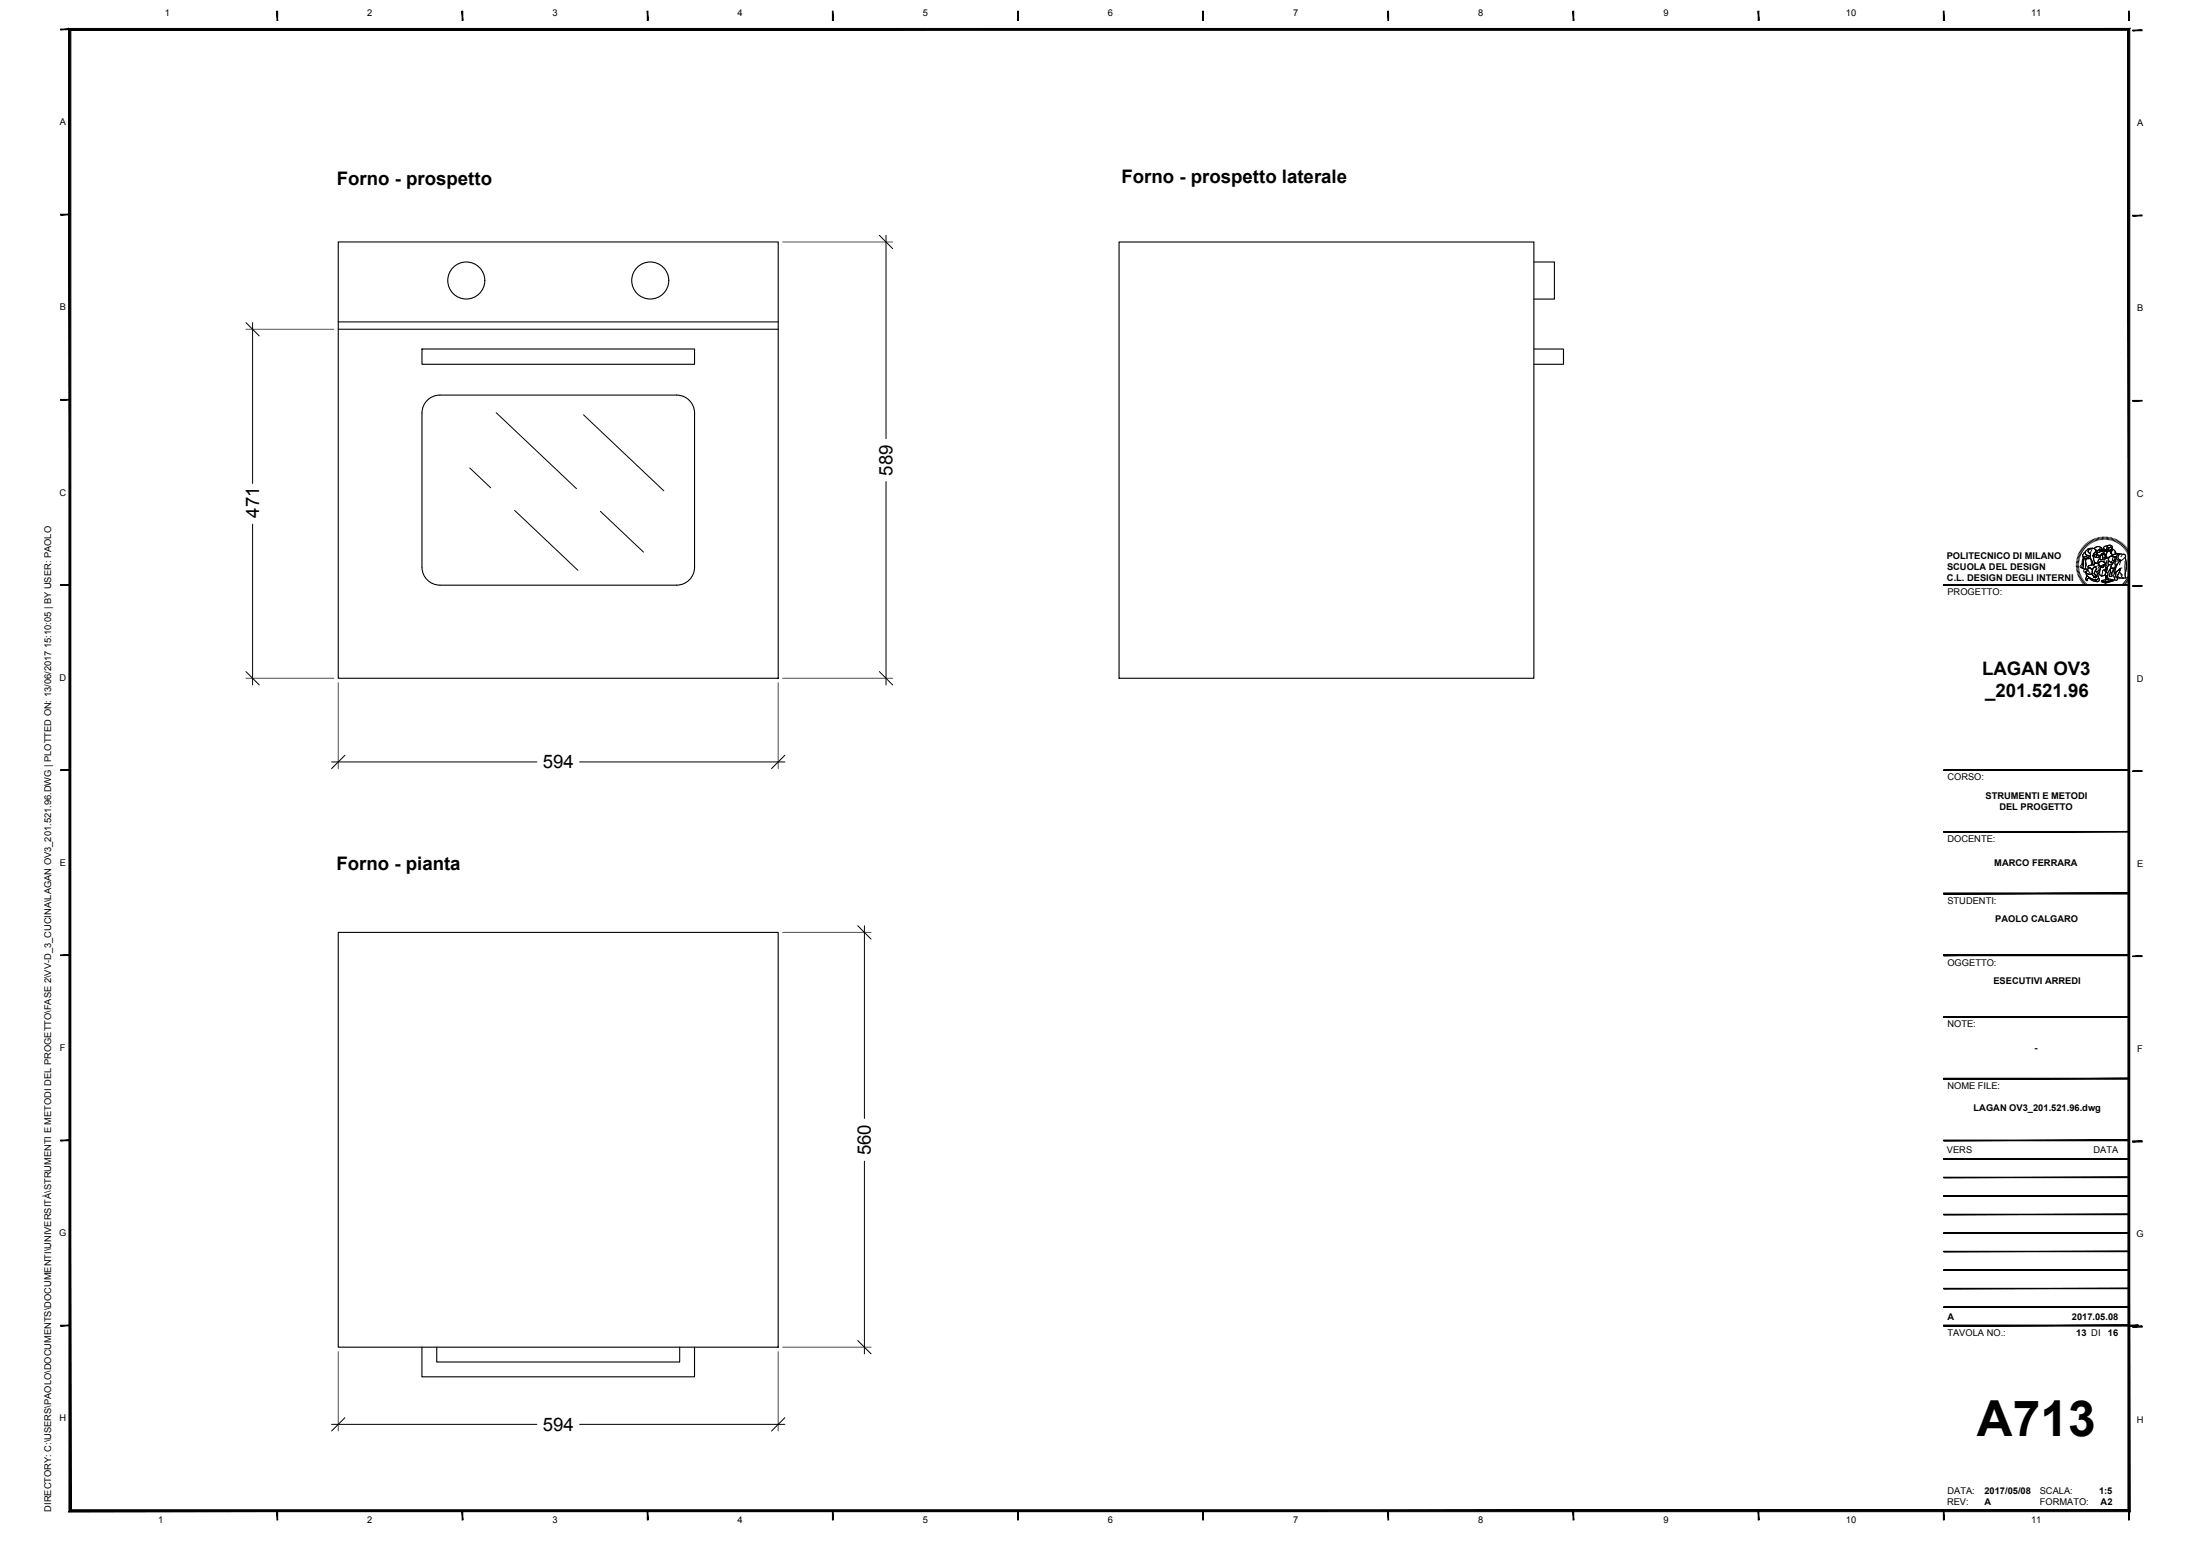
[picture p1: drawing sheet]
<svg xmlns="http://www.w3.org/2000/svg" width="594mm" height="420mm" viewBox="0 0 594 420" stroke-linecap="round" stroke-linejoin="round" font-family="sans-serif">
<!-- layer: 0 -->
<g fill="none" stroke="#000" stroke-width=".3">
<path d="M91.3 65.3h118.8v117.8h-118.8zM302.2 65.3h112v117.8h-112zM414.2 70.7h5.5v10.1h-5.5M91.3 86.9h118.8M91.3 88.9h118.8M113.9 94.2h73.7v4.2h-73.7zM414.2 94.2h8v4.2h-8M118.8 158h63.9M118.8 158a4.8 4.8 0 0 1-4.9-4.8l.1-41.7a4.8 4.8 0 0 1 4.8-4.8h63.9a4.8 4.8 0 0 1 4.9 4.8v41.7a4.8 4.8 0 0 1-4.9 4.8M91.3 251.8h118.8v112h-118.8zM113.9 363.8v8h73.6v-8M117.9 363.8v4h65.6v-4"/>
<circle cx="125.9" cy="75.7" r="5"/>
<circle cx="175.6" cy="75.7" r="5"/>
</g>
<!-- layer: G-ANNO-LOGO -->
<g fill="none" stroke="#000" stroke-width=".27">
<path d="M134 111.4l21.7 20.6M157.6 112l21.6 20.5M126.9 126.4l5.6 5.3M139 137.8l17 16.2M162.1 138.1l11.7 11M560.6 152.6h.7M560.6 152.3h.7M560.7 151.9l.6 .1M560.7 151.5l.7 .1M560.8 151.2l.6 .1M560.8 150.8l.7 .2M560.9 150.5l.7 .2"/>
<path d="M561.1 150.2l.6 .2M561.2 149.8l.6 .3M561.3 149.5l.6 .3M561.3 152.9l-.7 .1M561.3 153.3h-.6M561.4 153.6l-.7 .1M561.4 153.9l-.6 .1M561.5 149.2l.6 .3M561.5 154.2l-.7 .2M561.6 154.5l-.7 .2M561.6 148.9l.6 .3M561.7 154.9l-.7 .2"/>
<path d="M561.8 155.2l-.7 .2M561.8 148.6l.6 .3M561.9 155.5l-.6 .2M562 148.3l.6 .3M562 155.7l-.6 .4M562.2 156l-.6 .4M562.2 148l.6 .4M562.4 156.3l-.6 .4M562.4 147.7l.6 .4M562.5 150.3h.7a.81 .81 0 0 0 1.2-.1l.1 .6h-.9a.79 .79 0 0 1-1.1-.4zM562.5 150.2l.1 .5M562.5 156.6l-.5 .4"/>
<path d="M562.7 147.4l.5 .5M562.7 150.7l-.3 .6-.1 1.3-.3 .7 .4 .2M562.7 156.9l-.5 .4M562.9 149.2l.3-.2-.1 .3a.83 .83 0 0 0 1 .8l.3 .1-.5 .3-.6-.2-.4 .1a.51 .51 0 0 1-.5-.4 .51 .51 0 0 1 .3-.6zM562.9 147.2l.5 .5M562.9 157.1l-.5 .4M563 150.8h.4l-.2 .5 .1 1.2-.1 1.1h-.2a.43 .43 0 0 1-.5-.1 .43 .43 0 0 1 .1-.6v-1.4zM563 150.8l-.3 .4-.2 2a.39 .39 0 0 0 .1 .4 .39 .39 0 0 0 .5 0M563.1 149l-.5 .5a.44 .44 0 0 0-.2 .6 .44 .44 0 0 0 .5 .3l.3-.1a.81 .81 0 0 0 1.2-.1M563.1 157.4l-.5 .4M563.2 146.9l.5 .5M563.2 154.4a1.17 1.17 0 0 0 1.6 .6l.2-.1"/>
<path d="M563.3 148.7l.6-.5 1.3-.1a1.01 1.01 0 0 0-1.3 1l.6 .3v.8l-.5-.1a.77 .77 0 0 1-.9-.8zM563.3 154.7l.6 .3 1.1-.1 .1 .4 .3 .3-.1 .3 .3-.2 .2 .3-.1-.5 .3 .4-.1-.4 .4 .1-.8-.7 .3-.7 .4 .1 .3 1.1a.79 .79 0 0 1 0 .9 .79 .79 0 0 1-.9 .3l-1.6-.8-.6-.5zM563.3 154.7l.1 .6 .8 .6 1.9 .9M563.4 157.6l-.5 .5M563.4 150.8h1.1l.6 1.2v.4l-.4 .2a.61 .61 0 0 0-.8 .7l.2 .1-.4 .4a.57 .57 0 0 1-.5-.8v-1.7zM563.4 150.9l-.2 .6v2.1M563.5 146.7l.4 .5M563.5 155.4l.8 .6 1.2 .6a.82 .82 0 0 0 1.2-.6 .65 .65 0 0 1 0 .9 .65 .65 0 0 1-.9 .1l-1.3-.6a.45 .45 0 0 0-.5-.3 .45 .45 0 0 0-.4 .4l.1 .3h-.3a.84 .84 0 0 1 0-1.2zM563.5 155.4l-.1 .2a.84 .84 0 0 0 0 1.2l.3-.2-.1-.1a.49 .49 0 0 1 .4-.4 .49 .49 0 0 1 .5 .3l.9 .5a1.05 1.05 0 0 0 1.5-.2l-.2-.7M563.6 157.8l-.4 .5M563.7 153.8a.51 .51 0 0 0-.8-.1 .51 .51 0 0 0 .1 .8 .62 .62 0 0 1 .5-.4 .62 .62 0 0 1 .6 .4l.3 .2M563.7 146.5l.5 .5"/>
<path d="M563.9 158l-.5 .6M563.9 153.5l.4-.2 .2 .1a.73 .73 0 0 1 .5 1v.5a1.19 1.19 0 0 1-1.8-.5l.6-.3-.1-.2zM563.9 152.8l1.2-.4 .3 .2 .2-.4 .5-.2 .5 .3 .3 .3a.99 .99 0 0 1 .1 1.2 .99 .99 0 0 1-1.1 .4v-.3a.46 .46 0 0 0 0-.7 .46 .46 0 0 0-.7 .3l-.2 .4-.7-.6a.29 .29 0 0 1-.4 0 .29 .29 0 0 1 0-.5zM564 146.3l.4 .5M564.1 158.2l-.4 .6M564.1 148.4a.93 .93 0 0 1 1.1-.3 .93 .93 0 0 1 .6 .9l-.2 .3a.99 .99 0 0 0-.2 1.5 1.08 1.08 0 0 0 .7 1.3l-.5 .1-.2 .4a.39 .39 0 0 1-.3-.2 .39 .39 0 0 1 0-.5l-.6-1.1v-1.3a.62 .62 0 0 1-.5-.4 .62 .62 0 0 1 .1-.7zM564.2 153.2l.8 .7M564.3 153.3l-.5 .4v.4M564.3 146.1l.4 .6M564.4 158.4l-.4 .6M564.5 150.8l-1.9-.1-.3 .5a2.03 2.03 0 0 1-.6 1.7l.2 .4M564.6 158.6l-.3 .6"/>
<path d="M564.7 145.9l.3 .6M564.7 151.1l.2 1.4M564.9 148.4l-.4 .8v1.1l.6 1.5a.55 .55 0 0 0 .3 .8l.2-.4 .4-.2a1.03 1.03 0 0 1-.7-1.4 1.45 1.45 0 0 1 .6-1.7 .97 .97 0 0 0-1.3-.8l-.8 .2-.6 .5-.1 .5a.83 .83 0 0 0 1 .8l.3 .1M564.9 158.8l-.3 .6M565 145.7l.3 .6M565.1 152.4l-.4 .2a.61 .61 0 0 0-.8 .7l.1 .1M565.2 148.1a.99 .99 0 0 0-1.3 1l.6 .3M565.2 158.9l-.3 .6M565.3 145.6l.3 .6M565.4 149.4l.4-.3 .6-.1-.1 .6-1.2 .5zM565.4 149.9l.8-.3 .3 .3a.33 .33 0 0 0-.4 .2 .33 .33 0 0 0 .2 .4h-.1a.61 .61 0 0 1-.8-.6zM565.4 149.9a.58 .58 0 0 0 .8 .6"/>
<path d="M565.5 153.1a.48 .48 0 0 1 .6 .3 .48 .48 0 0 1-.2 .6l-.4 .9 .8 .7-.4-.1 .1 .4-.3-.4 .1 .5-.2-.3-.3 .2 .1-.3-.3-.3-.1-.4v-1zM565.5 153.1a.48 .48 0 0 1 .6 .3 .48 .48 0 0 1-.2 .6l-.4 1 .8 .6-.4-.1 .1 .4-.3-.4 .1 .5-.2-.3-.2 .2v-.3l-.3-.3-.1-.4v-1zM565.5 159l-.2 .7M565.5 148.1l.8-.5 1 .2a.3 .3 0 0 1 .3 .3 .3 .3 0 0 1-.4 .3l-.2-.2-.6 .5-.5-.2M565.6 145.5l.3 .6M565.7 147.9l1.1-.3 .6 .3 .3 .4-.3 .1-.4-.2-.1 .2-.6 .3-.8-.5zM565.8 159.2l-.2 .6M565.8 148.5l.7 .1 .6-.4 .3 .2-.2 .6-.4 .2-.5-.2-.5 .1zM566 145.3l.2 .7M566.1 152l.6 .3 .4 .6a.76 .76 0 0 1-.4 1.1M566.1 159.3l-.2 .6M566.2 150h.8l-.2 .1a.38 .38 0 0 1-.4 .5 .38 .38 0 0 1-.3-.6z"/>
<path d="M566.2 154.4l.4 1.2a.74 .74 0 0 1-.2 .8 .74 .74 0 0 1-.8 .2M566.2 149.6l.3 .3M566.3 149.4v.2l-1.2 .5M566.3 152.9l-.8 .2M566.3 145.2l.2 .7M566.4 149l-.4 .5M566.4 159.4l-.1 .6M566.5 152.6l.7 .4M566.6 149.9a.34 .34 0 0 0-.5 .4 .34 .34 0 0 0 .5 .3 .34 .34 0 0 0 .2-.5l.2-.1h-.6M566.6 153a.7 .7 0 0 1 .1 1 .7 .7 0 0 1-.9 .2M566.7 152.3v-.3l.6-.5 1 .3 .1 .3a.25 .25 0 0 1 .1 .4 .25 .25 0 0 1-.4 0l-1 .4 .6 .4 .4-.3 .1-.4a.44 .44 0 0 0 .3-.4 .44 .44 0 0 0-.4-.4l-.9-.2-.5 .7-.2-.1v-.5l.5-.8 .2 .2h1.1l.5-.4v-.3l.6 .2 .1 1a.67 .67 0 0 0-.1 1l-.3 .6-.4 .1-.2 .6-.3-.1 .1 .3a.23 .23 0 0 1 .3 0 .23 .23 0 0 1 0 .4l.2-.3-.4 1.1a.95 .95 0 0 1-1.4-.1l-.4-.3 .4-.6 .2-1.1M566.7 145.2l.1 .6"/>
<path d="M566.7 152l.6-.5 .5 .1 .6 .4a.32 .32 0 0 1 .1 .5 .32 .32 0 0 1-.5 0l-.3 .2a.51 .51 0 0 1-.5 .3 .51 .51 0 0 1-.4-.5zM566.7 154.9l.8 .6M566.8 159.5l-.2 .6M566.9 149h.1M566.9 148.6l.2 .1M567 150.9a1.29 1.29 0 0 0-.5 1.3M567 154.3v.9M567 145.1l.1 .7M567 148.6v.1M567.1 159.5l-.1 .7M567.1 152.9l1.1-.4-.1 .5-.4 .3-.5-.2zM567.1 153.7l-.3 .9-.4 .5"/>
<path d="M567.3 148.8l.9-.2a.32 .32 0 0 1 .1 .5 .32 .32 0 0 1-.6-.1zM567.4 145v.7M567.4 148.4l-.2 .6-.4 .2-.5-.2-.5 .2M567.4 149.7l.5-.3 .4 .1 .5 .9a.24 .24 0 0 1-.1 .4 .24 .24 0 0 1-.3-.2 .24 .24 0 0 1 .2-.3l-.2-.6a.43 .43 0 0 0-.7-.1 .43 .43 0 0 0 0 .7 .48 .48 0 0 1-.1 .8 .48 .48 0 0 1-.7-.4zM567.4 159.6l-.1 .6M567.5 156.8l1.9-.5 1.2 .3-2 .6zM567.5 156.8l1.1 .4v.3l-1.1-.4zM567.7 149.6l.6 .1 .2 .5a.64 .64 0 0 1 0 .7 .64 .64 0 0 1-.7 .2zM567.7 145l.1 .7M567.7 159.6v.7M567.8 148.6v-.3a.52 .52 0 0 1 .6 0 .52 .52 0 0 1 .2 .5l-.2 .1M567.8 153.1h.1"/>
<path d="M567.8 154l-.3 1.5 1-.2M567.8 148.4a.52 .52 0 0 1 .6-.1 .52 .52 0 0 1 .2 .5l-.2 .1-.2-.3h-.4zM567.9 152.7l.1 .1M567.9 153h.1M568 152.8h-.1M568 149.8h.1M568 149.7l-.1 .2M568 159.6v.7M568.1 145v.7M568.2 148.7l-.5-.1-.4 .2h.3a.38 .38 0 0 0 .4 .3 .38 .38 0 0 0 .4-.3l-.2-.2v.2M568.2 153.8l.3 .1 .1-.4a.22 .22 0 0 1 .2-.3 .22 .22 0 0 1 .2 .2l-.4 1.1a.23 .23 0 0 0 0-.4 .23 .23 0 0 0-.3 0zM568.2 151.1v.7"/>
<path d="M568.2 152.5l-.1 .5a.51 .51 0 0 1-.9 0M568.3 149.6l.2 .3-.1 .1M568.4 159.6v.7M568.4 149.8a.43 .43 0 0 0-.7-.2 .43 .43 0 0 0 0 .7 .5 .5 0 0 1 0 .8 .5 .5 0 0 1-.7-.4l.4-1 .7-.3 .4 .3 .3 .8a.23 .23 0 0 1-.2 .3 .23 .23 0 0 1-.2-.3M568.4 145v.7M568.5 150.1l-.2 .1M568.5 149.9a.42 .42 0 0 1-.1 .6 .42 .42 0 0 1-.6-.1M568.5 150.8l-.3 .3h-.4M568.6 157.2l2-.6v.3l-2 .6zM568.6 157.2v.3M568.6 148.8l.2-.1 .1 .4-.2 .9M568.7 153.3h.1"/>
<path d="M568.7 153.9l-.1 .6 .2-.3M568.7 159.6v.7M568.7 148.4l.1 .4M568.8 150.4l-.2-.5a.89 .89 0 0 0 .1-1.2l-.5-.4a.45 .45 0 0 1-.1-.6 .45 .45 0 0 1 .5-.2h.6l-.3 .7 .1 .8 .2-.1v-.4l.3 .3 .5-.1-.1 .6 .2-.1 .4 .7-1.1 .7M568.8 145l-.1 .7M568.8 153.7l-.1 .2-.1-.2M568.8 151.4l-.1 1.3M568.8 150.6l.5 .2M569 155.4l.1-.1 .1 1.1-.2-.6-.4 .7zM569 152.5l-.4 .4v.4M569 159.6l.1 .7M569.1 153.2l-.4 .1-.2 .6h-.4l.3 .2h.2"/>
<path d="M569.1 151.4l-.4 .9M569.1 145v.7M569.2 147.5h-.5a.63 .63 0 0 0-.7 .7M569.2 148.5l.3 .3 .5-.1M569.3 147.3l.5-.1 .6 .5v.8l-.4 .9 .2-1.3a.3 .3 0 0 0-.1-.4 .3 .3 0 0 0-.4 .2l-.3 .1-.2 .9-.2 .1-.1-.8zM569.3 147.3l.5-.1 .6 .4v.9l-.4 .9 .2-1.3a.27 .27 0 0 0-.1-.3 .27 .27 0 0 0-.4 .1h-.3l-.2 1-.2 .1-.1-.8zM569.3 159.5l.1 .7M569.4 150.6l.2-.2a1.58 1.58 0 0 1 1.8 .2l-.3 .9a.88 .88 0 0 1-.8 .5 .88 .88 0 0 1-.8-.5zM569.4 148.2h.2M569.4 152.5l.9-.1-.7 1.6a1.52 1.52 0 0 0-.5 1.5l-.1-.1-.4 .6-.1-.9zM569.4 152.6l-.9 2.5 .2 .9 .4-.7 .2 1.4-.3-.9-.4 1.1 .1-.9M569.4 147.9h.4a.29 .29 0 0 1 .4 0 .29 .29 0 0 1 0 .3l-.2 .5-.6 .1-.2-.3z"/>
<path d="M569.5 148.6l.1 .1M569.5 151.5v.1a.63 .63 0 0 0-.1 .9l.9-.1 .5-.6M569.5 145.1l-.1 .6M569.5 148.3h.1M569.6 148.5v.1M569.7 159.5l.1 .7M569.8 145.1l-.1 .7M569.9 148.4h.2M569.9 148.4v.1M569.9 153.5l.8-.1-.5 1.5a.44 .44 0 0 1-.2 .8l-.1-.1a.67 .67 0 0 1 0-1zM570 159.4l.1 .7M570.1 149.2l.4 .6"/>
<path d="M570.2 151.7h.1M570.2 145.2l-.2 .7M570.3 150l1-.4 .8-.1-.7 1zM570.3 152.4l-.7 1.6a1.52 1.52 0 0 0-.5 1.5M570.3 159.3l.2 .7M570.3 151.6l-.3 .1M570.4 148.2a1.28 1.28 0 0 1 .9 1.1l.3 .2-.6 .2a.55 .55 0 0 1-.7-.1 .55 .55 0 0 1-.1-.7zM570.4 148.2l.7 .5 .2 .5M570.4 151.9l-.1 .1M570.5 145.3l-.2 .7M570.6 159.2l.2 .7M570.6 156.6v.3l-2 .6-1.1-.4v-.3l1.1 .4 2-.6a6.2 6.2 0 0 0-3.1 .2"/>
<path d="M570.7 153.4l-.5 1.6a.36 .36 0 0 1 0 .7 .36 .36 0 0 1-.6-.2l.3-2M570.9 145.4l-.3 .7M570.9 151.6l.3-.1v.9a.67 .67 0 0 1 0 .8 .67 .67 0 0 1-.9 .2l-.4 .1 .3-1.1zM570.9 159.1l.3 .6M570.9 151.3v.4M570.9 150.3l.4 .1 .1 .3M571 149.1l.5 .4M571.1 153.4l-1.2 .1M571.1 154.7l-.1 .3 .3 .2M571.2 145.6l-.2 .6M571.2 159l.3 .6M571.2 151.5v1.3l-.3 1a1.83 1.83 0 0 0-.1 2l.2 .2"/>
<path d="M571.4 154.5l1.1-1-.5 1.6a1.28 1.28 0 0 0-.2 1.4l-.1 .1a.46 .46 0 0 1-.7 0 .46 .46 0 0 1 .1-.7zM571.4 150.5a1.04 1.04 0 0 1 .6-.9 1.04 1.04 0 0 1 1.1 .1 .56 .56 0 0 1 .8 .2 .56 .56 0 0 1-.2 .8l-.3 .2a1.08 1.08 0 0 1-1.1 .5 1.08 1.08 0 0 1-.8-.7M571.4 150.7l-.5 .7a.63 .63 0 0 1-.9 .5l-.2-.2a.73 .73 0 0 1-.2-1.1l.6-.3a.29 .29 0 0 1 .4 .1 .29 .29 0 0 1-.1 .4v.3a.22 .22 0 0 0 .1 .3 .22 .22 0 0 0 .3-.2l.2-.4-.1-.5-.7-.2-.9 .4v.5M571.5 158.8l.3 .6M571.5 152.3v.5M571.5 145.7l-.2 .6M571.8 158.7l.3 .6M571.9 145.9l-.4 .6M571.9 151.4l-.9 .1M572 155.7l.5 .4M572.1 158.5l.3 .6M572.2 146l-.4 .6"/>
<path d="M572.2 149.5a2.54 2.54 0 0 0-2 .6M572.3 158.3l.4 .6M572.3 154.5l.9 .8M572.4 151.4a6.7 6.7 0 0 0-1.4 3.5l1.5-1.4 .5-.1M572.4 149.6a.92 .92 0 0 0-.5 1 .92 .92 0 0 0 1 .7M572.4 149.6l.6 .1a.62 .62 0 0 1 .7 0 .62 .62 0 0 1 .2 .7l.2 1.3a7.8 7.8 0 0 1-.3 3.6l.3 .7-1.9 .1a.45 .45 0 0 1-.6-.3 .45 .45 0 0 1 .3-.6l.6-1.7-1.5 1.4a5.8 5.8 0 0 1 1.5-3.5l.4-.1a.92 .92 0 0 1-1-.7 .92 .92 0 0 1 .5-1zM572.5 146.2l-.4 .6M572.5 153.5l-.5 1.6a1.28 1.28 0 0 0-.2 1.4l-.2 .2a.44 .44 0 0 1-.7-.2 .44 .44 0 0 1 .2-.6l.3-1.4M572.6 158.1l.4 .6M572.6 151.4l-.2 1.1M572.7 154.9a1.08 1.08 0 0 0 .7 1.2M572.8 146.4l-.4 .6"/>
<path d="M572.8 157.9l.5 .5M573 150l-.3 .3M573.1 146.6l-.5 .6M573.1 157.7l.4 .5M573.3 157.5l.5 .5M573.3 146.9l-.4 .5M573.5 157.3l.5 .4M573.6 147.1l-.5 .5M573.8 157l.5 .4M573.8 151.6l.1 3.3M573.8 147.4l-.5 .4M573.9 150.5a9.5 9.5 0 0 1 0 5l.2 .5h-2.4"/>
<path d="M573.9 156.7l.6 .4M574.1 147.6l-.5 .5M574.1 156.5l.6 .3M574.3 156.2l.6 .3M574.3 147.9l-.5 .4M574.5 155.9l.6 .3M574.5 148.2l-.5 .4M574.6 155.6l.6 .3M574.7 148.5l-.5 .3M574.7 155.3l.7 .3M574.9 155l.6 .3M574.9 148.8l-.6 .3"/>
<path d="M575 154.7l.6 .2M575.1 154.4l.6 .2M575.1 149.1l-.6 .3M575.1 154.1l.7 .1M575.2 153.8l.7 .1M575.2 153.4l.7 .1M575.2 149.4l-.6 .3M575.3 153.1l.6 .1M575.3 152.9h.7M575.4 149.7l-.6 .3M575.5 150.1l-.6 .2M575.6 150.4l-.6 .2"/>
<path d="M575.7 150.8l-.6 .1M575.8 151.1l-.7 .1M575.9 151.5l-.7 .1M575.9 151.8l-.7 .1M575.9 152.2h-.6M576 152.5h-.7"/>
</g>
<!-- layer: G-ANNO-TTLB -->
<g fill="#fff" stroke="#fff" stroke-width=".27">
<path d="M549.9 157.9l30.7 4.4-5.7-4.4zM549.9 157.9l30.7 4.4h-30.7z"/>
<path d="M574.9 143.4h5.7l-5.7 14.5zM580.6 143.4l-5.7 14.5 5.7 4.4z"/>
</g>
<path d="M549.9 157.9h25v-14.5h5.7v18.9h-30.7z" fill="none" stroke="#fff" stroke-width=".27"/>
<g fill="#000" stroke="#000" stroke-width=".27">
<path d="M16.4 8h2.5v-.2zM16.4 7.8h2.5l-2.5 .2z"/>
<path d="M18.6 7.7l.5 400v-399.5zM18.6 7.7l.5 400-.5 .5zM19.1 407.7l-.5 .5 556-.5zM18.6 408.2l556-.5 .5 .5zM574.6 8.2v399.5l.5 .5zM574.6 8.2l.5-.5v400.5zM19.1 8.2h555.5l.5-.5zM18.6 7.7h556.5l-556 .5z"/>
<path d="M74.8 3l.2 2.5v-2.5zM74.8 3l.2 2.5h-.2z"/>
<path d="M124.8 3l.2 2.5v-2.5zM124.8 3l.2 2.5h-.2z"/>
<path d="M174.8 3l.2 2.5v-2.5zM174.8 3l.2 2.5h-.2z"/>
<path d="M224.8 3l.2 2.5v-2.5zM224.8 3l.2 2.5h-.2z"/>
<path d="M274.8 3l.2 2.5v-2.5zM274.8 3l.2 2.5h-.2z"/>
<path d="M324.8 3l.2 2.5v-2.5zM324.8 3l.2 2.5h-.2z"/>
<path d="M374.8 3l.2 2.5v-2.5zM374.8 3l.2 2.5h-.2z"/>
<path d="M424.8 3l.2 2.5v-2.5zM424.8 3l.2 2.5h-.2z"/>
<path d="M474.8 3l.2 2.5v-2.5zM474.8 3l.2 2.5h-.2z"/>
<path d="M524.8 3l.2 2.5v-2.5zM524.8 3l.2 2.5h-.2z"/>
<path d="M574.8 3l.2 2.5v-2.5zM574.8 3l.2 2.5h-.2z"/>
<path d="M575.9 8.3h2.5v-.2zM575.9 8.1h2.5l-2.5 .2z"/>
<path d="M16.4 58h2.5v-.1zM16.4 57.9h2.5l-2.5 .1z"/>
<path d="M575.9 58.3h2.5v-.2zM575.9 58.1h2.5l-2.5 .2z"/>
<path d="M16.4 108h2.5v-.2zM16.4 107.8h2.5l-2.5 .2z"/>
<path d="M575.9 108.3h2.5v-.2zM575.9 108.1h2.5l-2.5 .2z"/>
<path d="M16.4 158h2.5v-.2zM16.4 157.8h2.5l-2.5 .2z"/>
<path d="M524.9 158h50v-.2zM524.9 157.8h50l-50 .2z"/>
<path d="M575.9 158.3h2.5v-.2zM575.9 158.1h2.5l-2.5 .2z"/>
<path d="M16.4 208h2.5v-.2zM16.4 207.8h2.5l-2.5 .2z"/>
<path d="M524.9 208h50v-.2zM524.9 207.8h50l-50 .2z"/>
<path d="M575.9 208.3h2.5v-.2zM575.9 208.1h2.5l-2.5 .2z"/>
<path d="M524.9 224.7h50v-.2zM524.9 224.5h50l-50 .2z"/>
<path d="M16.4 258h2.5v-.2zM16.4 257.8h2.5l-2.5 .2z"/>
<path d="M524.9 241.2v.2l50-.2zM524.9 241.4l50-.2v.2z"/>
<path d="M524.9 257.8v.2l50-.2zM524.9 258l50-.2v.2z"/>
<path d="M524.9 257.8v.2l50-.2zM524.9 258l50-.2v.2z"/>
<path d="M524.9 257.8v.2l50-.2zM524.9 258l50-.2v.2z"/>
<path d="M524.9 257.8v.2l50-.2zM524.9 258l50-.2v.2z"/>
<path d="M524.9 241.4h50v-.2zM524.9 241.2h50l-50 .2z"/>
<path d="M575.9 258.3h2.5v-.2zM575.9 258.1h2.5l-2.5 .2z"/>
<path d="M524.9 274.5v.2l50-.2zM524.9 274.7l50-.2v.2z"/>
<path d="M524.9 291.2v.2l50-.2zM524.9 291.4l50-.2v.2z"/>
<path d="M524.9 291.2v.2l50-.2zM524.9 291.4l50-.2v.2z"/>
<path d="M16.4 308h2.5v-.1zM16.4 307.9h2.5l-2.5 .1z"/>
<path d="M524.9 317.9h50zM524.9 318l50-.1z"/>
<path d="M524.9 312.9h50zM524.9 313l50-.1z"/>
<path d="M524.9 307.9v.1l50-.1zM524.9 308l50-.1v.1z"/>
<path d="M575.9 308.3h2.5v-.2zM575.9 308.1h2.5l-2.5 .2z"/>
<path d="M575.9 308.3h2.5v-.2zM575.9 308.1h2.5l-2.5 .2z"/>
<path d="M524.9 337.9h50zM524.9 338l50-.1z"/>
<path d="M524.9 332.9h50zM524.9 333l50-.1z"/>
<path d="M524.9 327.9h50zM524.9 328l50-.1z"/>
<path d="M524.9 322.9h50zM524.9 323l50-.1z"/>
<path d="M16.4 358h2.5v-.2zM16.4 357.8h2.5l-2.5 .2z"/>
<path d="M524.9 357.8v.2l50-.2zM524.9 358l50-.2v.2z"/>
<path d="M524.9 357.8v.2l50-.2zM524.9 358l50-.2v.2z"/>
<path d="M524.9 352.9h50zM524.9 353l50-.1z"/>
<path d="M524.9 347.9h50zM524.9 348l50-.1z"/>
<path d="M524.9 342.9h50zM524.9 343l50-.1z"/>
<path d="M574.9 358h2.5v-.2zM574.9 357.8h2.5l-2.5 .2z"/>
<path d="M574.9 358h2.5v-.2zM574.9 357.8h2.5l-2.5 .2z"/>
<path d="M575.9 358.3h2.5v-.2zM575.9 358.1h2.5l-2.5 .2z"/>
<path d="M575.9 358.3h2.5v-.2zM575.9 358.1h2.5l-2.5 .2z"/>
<path d="M74.8 407.9l.2 2.5v-2.5zM74.8 407.9l.2 2.5h-.2z"/>
<path d="M124.8 407.9l.2 2.5v-2.5zM124.8 407.9l.2 2.5h-.2z"/>
<path d="M174.8 407.9l.2 2.5v-2.5zM174.8 407.9l.2 2.5h-.2z"/>
<path d="M224.8 407.9l.2 2.5v-2.5zM224.8 407.9l.2 2.5h-.2z"/>
<path d="M274.8 407.9l.2 2.5v-2.5zM274.8 407.9l.2 2.5h-.2z"/>
<path d="M324.8 407.9l.2 2.5v-2.5zM324.8 407.9l.2 2.5h-.2z"/>
<path d="M374.8 407.9l.2 2.5v-2.5zM374.8 407.9l.2 2.5h-.2z"/>
<path d="M424.8 407.9l.2 2.5v-2.5zM424.8 407.9l.2 2.5h-.2z"/>
<path d="M474.8 407.9l.2 2.5v-2.5zM474.8 407.9l.2 2.5h-.2z"/>
<path d="M524.8 407.9l.2 2.5v-2.5zM524.8 407.9l.2 2.5h-.2z"/>
<path d="M574.8 407.9l.2 2.5v-2.5zM574.8 407.9l.2 2.5h-.2z"/>
</g>
<!-- layer: G-ANNO-TEXT -->
<path d="M211.3 65.3h29.8M66.4 88.9h23.7M66.4 183.1h23.7M91.3 184.3v23.2M210.1 184.3v23.2M211.3 183.1h29.8M211.3 251.8h23.9M91.3 365v21.4M210.1 365v21.4M211.3 363.8h23.9" fill="none" stroke="#535353" stroke-width=".27"/>
<path d="M239.3 63.5v55M68.2 87.1v43.4M239.3 130v54.9M68.2 141.5v43.4M89.5 205.7h55.5M156.5 205.7h55.4M233.4 250v52M233.4 313.5v52.1M89.5 384.6h55.5M156.5 384.6h55.4" fill="none" stroke="#000" stroke-width=".27"/>
<!-- layer: 0 -->
<path d="M237.5 63.5l3.6 3.6M66.4 87.1l3.6 3.6M66.4 181.3l3.6 3.6M237.5 181.3l3.6 3.6M93.1 203.9l-3.6 3.6M211.9 203.9l-3.6 3.6M231.6 250l3.6 3.6M231.6 362l3.6 3.6M93.1 382.8l-3.6 3.6M211.9 382.8l-3.6 3.6" fill="none" stroke="#000" stroke-width=".27"/>
<!-- layer: G-ANNO-TEXT -->
<g fill="#fff" stroke="#fff" stroke-width=".27">
<path d="M236.5 119.4v9.7h5.5zM236.5 119.4h5.5v9.7z"/>
<path d="M145.9 203v5.5l9.7-5.5zM145.9 208.5l9.7-5.5v5.5z"/>
<path d="M65.5 131.4v9.2h5.4zM65.5 131.4h5.4v9.2z"/>
<path d="M230.7 302.9v9.7h5.5zM230.7 302.9h5.5v9.7z"/>
<path d="M145.9 381.9v5.5l9.7-5.5zM145.9 387.4l9.7-5.5v5.5z"/>
</g>
<text font-size="13.4" x="533.8" y="387.7">A713</text>
<g font-size="5">
<text x="91" y="49.9">Forno - prospetto</text>
<text x="302.9" y="49.5">Forno - prospetto laterale</text>
<text x="241" y="128.4" transform="rotate(-90 241 128.4)">589</text>
<text x="70" y="139.8" transform="rotate(-90 70 139.8)">471</text>
<text x="535.2" y="182.2">LAGAN OV3</text>
<text x="536.1" y="188.2">_201.521.96</text>
<text x="146.6" y="207.5">594</text>
<text x="90.9" y="234.9">Forno - pianta</text>
<text x="235.2" y="312" transform="rotate(-90 235.2 312)">560</text>
<text x="146.6" y="386.4">594</text>
</g>
<g font-size="2.5">
<text x="44.5" y="4.4">1</text>
<text x="99.2" y="4.4">2</text>
<text x="149.2" y="4.4">3</text>
<text x="199.2" y="4.4">4</text>
<text x="249.2" y="4.4">5</text>
<text x="299.2" y="4.4">6</text>
<text x="349.2" y="4.4">7</text>
<text x="399.2" y="4.4">8</text>
<text x="449.2" y="4.4">9</text>
<text x="498.5" y="4.4">10</text>
<text x="548.5" y="4.4">11</text>
<text x="16.1" y="33.8">A</text>
<text x="577.1" y="34.1">A</text>
<text x="16.1" y="83.8">B</text>
<text x="577.1" y="84.1">B</text>
<text x="16.1" y="133.8">C</text>
<text x="577" y="134.1">C</text>
<text x="525.7" y="150.9">POLITECNICO DI MILANO</text>
<text x="525.8" y="153.9">SCUOLA DEL DESIGN</text>
<text x="525.8" y="156.9">C.L. DESIGN DEGLI INTERNI</text>
<text x="525.9" y="160.7">PROGETTO:</text>
<text x="16.1" y="183.8">D</text>
<text x="577" y="184.1">D</text>
<text x="525.9" y="210.7">CORSO:</text>
<text x="536.1" y="215.7">STRUMENTI E METODI</text>
<text x="539.9" y="218.7">DEL PROGETTO</text>
<text x="525.9" y="227.4">DOCENTE:</text>
<text x="16.1" y="233.8">E</text>
<text x="538.5" y="233.8">MARCO FERRARA</text>
<text x="577.1" y="234.1">E</text>
<text x="525.9" y="244.1">STUDENTI:</text>
<text x="538.8" y="249">PAOLO CALGARO</text>
<text x="525.9" y="260.7">OGGETTO:</text>
<text x="538.3" y="265.7">ESECUTIVI ARREDI</text>
<text x="525.9" y="277.4">NOTE:</text>
<text x="16.2" y="283.8">F</text>
<text x="549.4" y="283.8">-</text>
<text x="577.1" y="284.1">F</text>
<text x="525.9" y="294.1">NOME FILE:</text>
<text x="533" y="300">LAGAN OV3_201.521.96.dwg</text>
<text x="525.7" y="311.3">VERS</text>
<text x="565.3" y="311.3">DATA</text>
<text x="16" y="333.8">G</text>
<text x="576.9" y="334.1">G</text>
<text x="525.9" y="356.3">A</text>
<text x="559.5" y="356.3">2017.05.08</text>
<text x="525.9" y="360.9">TAVOLA NO.:</text>
<text x="560.6" y="360.9">13 DI</text>
<text x="569.2" y="360.9">16</text>
<text x="16.1" y="383.8">H</text>
<text x="577" y="384.1">H</text>
<text x="525.8" y="406.3">REV:</text>
<text x="525.9" y="403.4">DATA:</text>
<text x="535.9" y="406.3">A</text>
<text x="535.9" y="403.3">2017/05/08</text>
<text x="550.8" y="403.3">SCALA:</text>
<text x="550.8" y="406.3">FORMATO:</text>
<text x="566.8" y="403.3">1:5</text>
<text x="567.2" y="406.3">A2</text>
<text x="13.8" y="408.2" transform="rotate(-90 13.8 408.2)">DIRECTORY: C:\USERS\PAOLO\DOCUMENTS\DOCUMENTI\UNIVERSITÀ\STRUMENTI E METODI DEL PROGETTO\FASE 2\VV-D_3_CUCINA\LAGAN OV3_201.521.96.DWG | PLOTTED ON: 13/06/2017 15:10:05 | BY USER: PAOLO</text>
<text x="42.7" y="411.3">1</text>
<text x="99.2" y="411.3">2</text>
<text x="149.2" y="411.3">3</text>
<text x="199.2" y="411.3">4</text>
<text x="249.2" y="411.3">5</text>
<text x="299.2" y="411.3">6</text>
<text x="349.2" y="411.3">7</text>
<text x="399.2" y="411.3">8</text>
<text x="449.2" y="411.3">9</text>
<text x="498.5" y="411.3">10</text>
<text x="548.5" y="411.3">11</text>
</g>
</svg>
